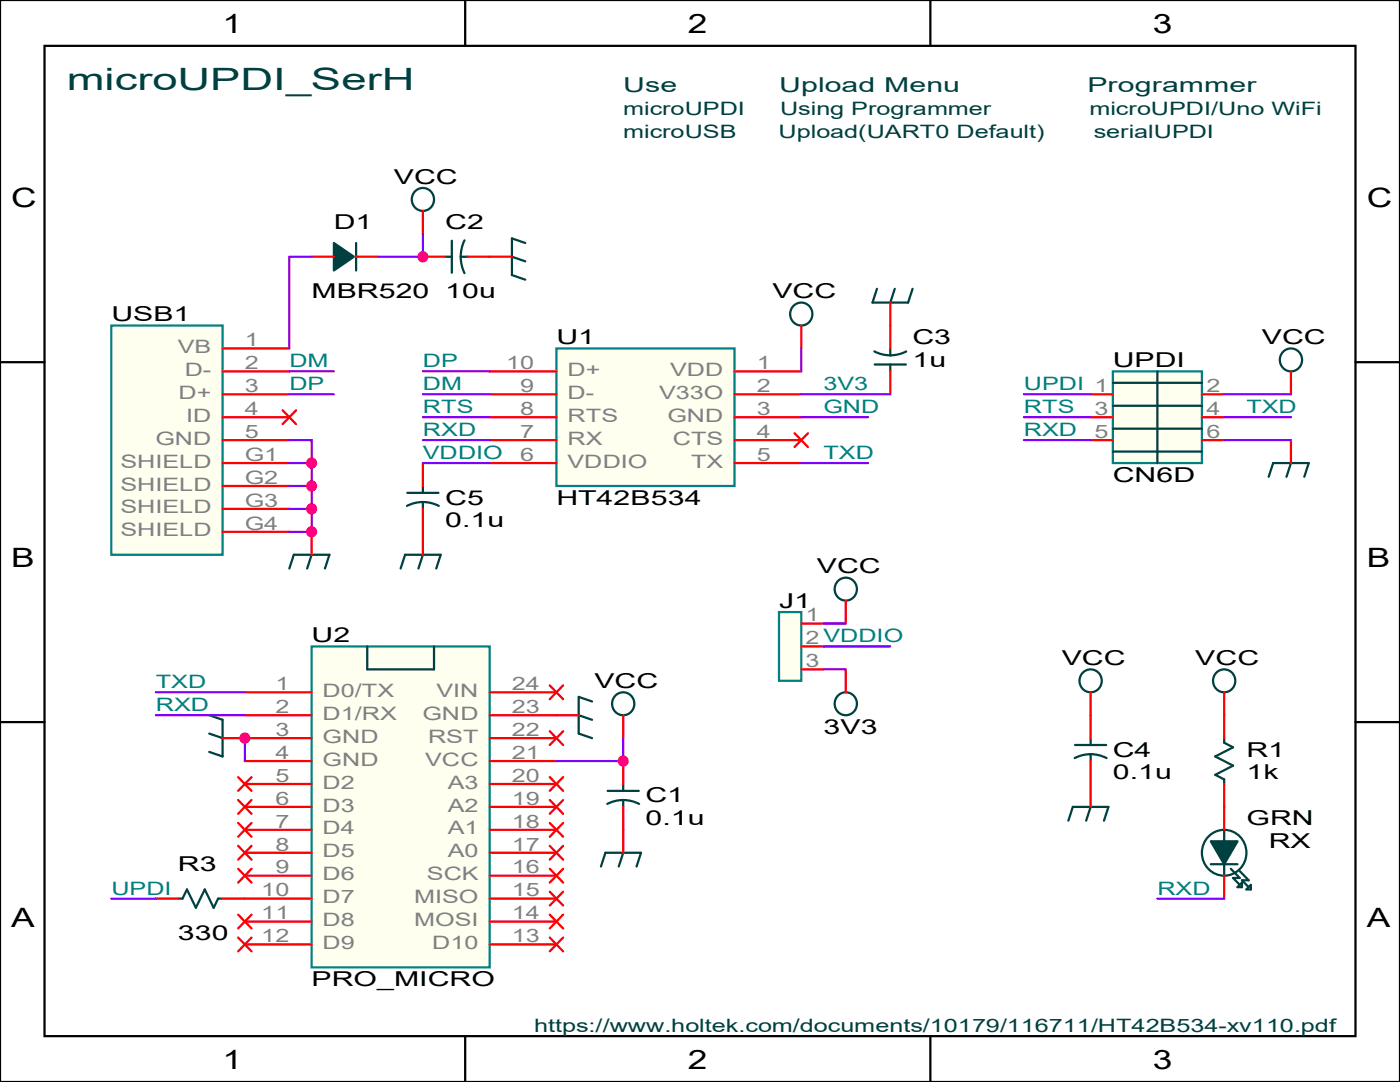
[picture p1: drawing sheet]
<svg xmlns="http://www.w3.org/2000/svg" width="279mm" height="216mm" viewBox="0 0 279 216" stroke-linecap="round" stroke-linejoin="round" font-family="sans-serif">
<path d="M0 0h279.4v215.9h-279.4zM8.9 9.1h261.6v197.7h-261.6zM92.8 0v9.1M185.7 0v9.1M0 72.3h8.9M270.5 72.3h8.9M0 144.1h8.9M270.5 144.1h8.9M92.8 206.8v9.1M185.7 206.8v9.1" fill="none" stroke="#000" stroke-width=".44"/>
<path d="M35.5 179.3h.9l.9-1.8 1.8 3.6 1.8-3.6 1.7 3.6 .9-1.8h.9" fill="none" stroke="#004040" stroke-width=".44"/>
<path d="M31.1 179.3h4.4M44.4 179.3h4.5" fill="none" stroke="#f00" stroke-width=".44"/>
<path d="M62.2 129h35.5v64h-35.5z" fill-rule="evenodd" fill="#fffff0" stroke="#008080" stroke-width=".44"/>
<g fill="none" stroke="#004040" stroke-width=".44">
<path d="M73.3 129v4.6h13.3v-4.6M118.2 140l-2.7-.9v7.3l2.7 .9M41.8 146.4l2.6 .9M41.8 142.7l2.6 .9v7.3l-2.6-.9M115.5 142.7l2.7 .9M121.3 157.8h6.2M124.4 159.6l-1.7 .2-1.5 .6M124.4 159.6l1.6 .2 1.6 .6M124.4 156.4v1.4M124.4 159.6v1.4M119.9 172.9l.9-2.7h7.1l-.9 2.7M124.4 170.2l-.9 2.7"/>
<circle cx="124.3" cy="140.4" r="2.25"/>
</g>
<g fill="none" stroke="#f00" stroke-width=".44">
<path d="M48.9 138.1h13.3M97.7 138.1h13.3M109.7 136.8l2.7 2.7M112.4 136.8l-2.7 2.7M44.4 147.3h17.8M47.5 155.1l2.7 2.7M47.5 159.6l2.7 2.8M48.9 142.7h13.3M48.9 151.9h13.3M48.9 156.4h13.3M50.2 155.1l-2.7 2.7M50.2 159.6l-2.7 2.8"/>
<path d="M97.7 142.7h17.8M97.7 147.3h13.3M97.7 151.9h13.3M97.7 156.4h13.3M109.7 159.6l2.7 2.8M109.7 155.1l2.7 2.7M109.7 145.9l2.7 2.8M112.4 159.6l-2.7 2.8M112.4 155.1l-2.7 2.7M112.4 145.9l-2.7 2.8M124.4 142.7v4.6M124.4 151.9v4.5"/>
<path d="M47.5 164.2l2.7 2.8M47.5 168.8l2.7 2.7M47.5 173.4l2.7 2.7M48.9 161h13.3M48.9 165.6h13.3M48.9 170.2h13.3M48.9 174.7h13.3M48.9 179.3h13.3M50.2 164.2l-2.7 2.8M50.2 168.8l-2.7 2.7M50.2 173.4l-2.7 2.7M97.7 161h13.3"/>
<path d="M97.7 165.6h13.3M97.7 170.2h13.3M97.7 174.7h13.3M97.7 179.3h13.3M109.7 177.9l2.7 2.8M109.7 173.4l2.7 2.7M109.7 168.8l2.7 2.7M109.7 164.2l2.7 2.8M112.4 177.9l-2.7 2.8M112.4 173.4l-2.7 2.7M112.4 168.8l-2.7 2.7M112.4 164.2l-2.7 2.8"/>
<path d="M124.4 161v9.2M47.5 182.5l2.7 2.8M47.5 187.1l2.7 2.7M48.9 183.9h13.3M48.9 188.5h13.3M50.2 182.5l-2.7 2.8M50.2 187.1l-2.7 2.7M97.7 183.9h13.3M97.7 188.5h13.3M109.7 187.1l2.7 2.7M109.7 182.5l2.7 2.8M112.4 187.1l-2.7 2.7"/>
<path d="M112.4 182.5l-2.7 2.8"/>
</g>
<path d="M22.2 65h22.2v45.7h-22.2z" fill-rule="evenodd" fill="#fffff0" stroke="#008080" stroke-width=".44"/>
<path d="M44.4 69.5h13.3M44.4 74.1h13.3M44.4 78.7h13.3M44.4 83.2h13.3M44.4 87.8h13.3M44.4 92.4h13.3M44.4 97h13.3M56.4 81.9l2.7 2.7M59.1 81.9l-2.7 2.7M44.4 101.5h13.3M44.4 106.1h13.3M62.2 106.1v4.6" fill="none" stroke="#f00" stroke-width=".44"/>
<path d="M57.7 113.4l.9-2.7h7.1l-.8 2.7M62.2 110.7l-.9 2.7" fill="none" stroke="#004040" stroke-width=".44"/>
<path d="M222.1 74.1h17.8v18.3h-17.8z" fill-rule="evenodd" fill="#fffff0" stroke="#008080" stroke-width=".44"/>
<g fill="none" stroke="#004040" stroke-width=".44">
<path d="M71.1 48.5v5.5M88.8 51.2h1.4M90.2 48v6.4M91.9 51.2l.2 1.7 .6 1.6M91.9 51.2h1.4M92.7 48l-.6 1.5-.2 1.7M102.2 51.2l2.6 .9M104.8 48.5l-2.6-.9v7.3l2.6 .9M222.1 76.4h17.8M231 74.1v18.3M222.1 90.1h17.8M222.1 85.5h17.8"/>
<path d="M222.1 81h17.8M253.2 95.1l.9-2.7h7.1l-.9 2.7M257.6 92.4l-.9 2.7"/>
<circle cx="84.4" cy="39.8" r="2.25"/>
<circle cx="257.6" cy="71.8" r="2.25"/>
</g>
<g fill="none" stroke="#f00" stroke-width=".44">
<path d="M62.2 51.2h4.4M71.1 51.2h4.4M84.4 42.1v4.6M84.4 51.2h4.4M93.3 51.2h8.9M217.7 78.7h4.4M239.9 78.7h4.4M257.6 74.1v4.6M217.7 83.2h4.4M217.7 87.8h4.4M239.9 83.2h4.4M239.9 87.8h4.4"/>
<path d="M257.6 87.8v4.6"/>
</g>
<path d="M66.6 48.5l4 2.7-4 2.8z" fill-rule="evenodd" fill="#004040" stroke="#004040" stroke-width=".44"/>
<path d="M111 69.5h35.6v27.5h-35.6z" fill-rule="evenodd" fill="#fffff0" stroke="#008080" stroke-width=".44"/>
<g fill="none" stroke="#f00" stroke-width=".44">
<path d="M97.7 74.1h13.3M97.7 78.7h13.3M146.6 74.1h13.3M146.6 78.7h13.3M159.9 65v4.5M177.7 60.4v9.1M177.7 74.1v4.6M97.7 83.2h13.3M97.7 87.8h13.3M97.7 92.4h13.3M146.6 83.2h13.3M146.6 87.8h13.3"/>
<path d="M146.6 92.4h13.3M158.6 86.5l2.6 2.7M161.2 86.5l-2.6 2.7"/>
</g>
<g fill="none" stroke="#004040" stroke-width=".44">
<path d="M175 57.6l-.9 2.8h7.1l.9-2.8M178.6 57.6l-.9 2.8M174.5 70.1l1.5 .6 1.7 .2M174.6 72.7h6.2M177.7 69.5v1.4M177.7 72.7v1.4M180.9 70.1l-1.6 .6-1.6 .2"/>
<circle cx="159.9" cy="62.7" r="2.25"/>
</g>
<path d="M155.5 122.1h4.4v13.8h-4.4z" fill-rule="evenodd" fill="#fffff0" stroke="#008080" stroke-width=".44"/>
<path d="M84.4 92.4v4.6M84.4 101.5v9.2M168.8 119.8v4.6M159.9 124.4h4.5M159.9 129h4.5M159.9 133.6h4.5M168.8 133.6v4.5M217.7 138.1v9.2M244.3 138.1v9.2M217.7 151.9v9.1M244.3 156.4v9.2M244.3 174.7v4.6" fill="none" stroke="#f00" stroke-width=".44"/>
<g fill="none" stroke="#004040" stroke-width=".44">
<path d="M81.3 98.3h6.2M84.4 97v1.3M80 113.4l.8-2.7h7.2l-.9 2.7M84.4 100.2l1.6 .2 1.6 .5M84.4 100.2l-1.6 .2-1.6 .5M84.4 100.2v1.3M84.4 110.7l-.9 2.7M214.5 148.7h6.3M217.7 150.5l1.6 .2 1.5 .6M217.7 150.5l-1.7 .2-1.5 .6M217.7 147.3v1.4M217.7 150.5v1.4"/>
<path d="M244.3 147.3v.9l1.8 .9-3.6 1.8 3.6 1.9-3.6 1.8 1.8 .9v.9M213.2 163.8l.9-2.8h7.1l-.9 2.8M217.7 161l-.9 2.8M241.4 166.7a4.5 4.5 0 0 1 7 1.6 4.5 4.5 0 0 1-3.3 6.4 4.6 4.6 0 0 1-4.8-2.7 4.6 4.6 0 0 1 1.1-5.3zM241.6 172.4h5.4M244.3 165.6v2.3M244.3 172.4v2.3M245.6 173.4l1.8 1.8h-1.3l1.3 1.4M247.4 173.8l1.8 1.8h-1.3l1.3 1.4M247.9 176.1v.9h-.9zM249.6 176.6v.9h-.8z"/>
<circle cx="168.8" cy="117.6" r="2.25"/>
<circle cx="217.6" cy="135.9" r="2.25"/>
<circle cx="244.3" cy="135.9" r="2.25"/>
<circle cx="168.8" cy="140.4" r="2.25"/>
</g>
<path d="M241.6 167.9h5.4l-2.7 4.5z" fill-rule="evenodd" fill="#004040" stroke="#004040" stroke-width=".44"/>
<g fill="none" stroke="#8000ff" stroke-width=".44">
<path d="M62.2 51.2h-4.5v18.3M84.4 46.7v4.5h-8.9M57.7 78.7h8.9M57.7 74.1h8.9M84.4 78.7h13.3M84.4 74.1h13.3M159.9 78.7h17.8M159.9 69.5v4.6M204.3 78.7h13.4M244.3 78.7h13.3M57.7 87.8h4.5v18.3h-4.5M57.7 92.4h4.5"/>
<path d="M57.7 97h4.5M84.4 87.8h13.3M84.4 92.4h13.3M84.4 83.2h13.3M159.9 92.4h13.3M159.9 83.2h13.3M204.3 87.8h13.4M204.3 83.2h13.4M244.3 87.8h13.3M244.3 83.2h13.3M57.7 101.5h4.5M31.1 138.1h17.8"/>
<path d="M164.4 124.4h4.4M164.4 133.6h4.4M164.4 129h13.3M31.1 142.7h17.8M48.9 147.3v4.6M124.4 147.3v4.6h-13.4M22.2 179.3h8.9M231 179.3h13.3"/>
</g>
<g fill="#ff0080" stroke="#ff0080" stroke-width=".44">
<circle cx="124.4" cy="151.9" r=".9"/>
<circle cx="48.8" cy="147.3" r=".9"/>
<circle cx="62.2" cy="106.1" r=".9"/>
<circle cx="62.2" cy="92.4" r=".9"/>
<circle cx="62.2" cy="97" r=".9"/>
<circle cx="62.2" cy="101.5" r=".9"/>
<circle cx="84.4" cy="51.2" r=".9"/>
</g>
<text font-size="6.1" fill="#004040" x="13.3" y="17.9">microUPDI_SerH</text>
<g font-size="5.3">
<text x="44.4" y="6.6">1</text>
<text x="137.2" y="6.6">2</text>
<text x="230.1" y="6.6">3</text>
<text x="2.2" y="41.3">C</text>
<text x="272.8" y="41.3">C</text>
<text x="2.2" y="113.2">B</text>
<text x="272.8" y="113.2">B</text>
<text x="2.2" y="185">A</text>
<text x="272.8" y="185">A</text>
<text x="44.4" y="213.3">1</text>
<text x="137.2" y="213.3">2</text>
<text x="230.1" y="213.3">3</text>
</g>
<g font-size="4.1" fill="#004040">
<text x="124.4" y="18.3">Use</text>
<text x="155.5" y="18.3">Upload Menu</text>
<text x="217.1" y="18.3">Programmer</text>
</g>
<g font-size="4.1">
<text x="78.6" y="36.6">VCC</text>
<text x="66.6" y="45.8">D1</text>
<text x="88.9" y="45.8">C2</text>
<text x="62.2" y="59.5">MBR520</text>
<text x="88.9" y="59.5">10u</text>
<text x="154.1" y="59.5">VCC</text>
<text x="22.2" y="64.1">USB1</text>
<text x="111" y="68.6">U1</text>
<text x="182.1" y="68.6">C3</text>
<text x="251.8" y="68.6">VCC</text>
<text x="182.1" y="73.2">1u</text>
<text x="222.1" y="73.2">UPDI</text>
<text x="88.9" y="100.7">C5</text>
<text x="111" y="100.7">HT42B534</text>
<text x="222.1" y="96.1">CN6D</text>
<text x="88.9" y="105.2">0.1u</text>
<text x="163" y="114.4">VCC</text>
<text x="155.5" y="121.2">J1</text>
<text x="62.2" y="128.1">U2</text>
<text x="118.6" y="137.2">VCC</text>
<text x="211.9" y="132.7">VCC</text>
<text x="238.5" y="132.7">VCC</text>
<text x="164.3" y="146.4">3V3</text>
<text x="222.1" y="151">C4</text>
<text x="222.1" y="155.5">0.1u</text>
<text x="248.8" y="151">R1</text>
<text x="248.8" y="155.5">1k</text>
<text x="128.8" y="160.1">C1</text>
<text x="128.8" y="164.7">0.1u</text>
<text x="248.8" y="164.7">GRN</text>
<text x="35.5" y="173.9">R3</text>
<text x="253.2" y="169.2">RX</text>
<text x="35.5" y="187.6">330</text>
<text x="62.2" y="196.7">PRO_MICRO</text>
</g>
<g font-size="3.7" fill="#004040">
<text x="124.4" y="23">microUPDI</text>
<text x="155.7" y="23">Using Programmer</text>
<text x="217.4" y="23">microUPDI/Uno WiFi</text>
<text x="124.4" y="27.6">microUSB</text>
<text x="155.4" y="27.6">Upload(UART0 Default)</text>
<text x="218.3" y="27.6">serialUPDI</text>
<text x="106.6" y="206">https://www.holtek.com/documents/10179/116711/HT42B534-xv110.pdf</text>
</g>
<g font-size="3.7" fill="#808080">
<text x="35.5" y="70.4">VB</text>
<text x="48.9" y="69.1">1</text>
<text x="36.9" y="75">D-</text>
<text x="48.9" y="73.7">2</text>
<text x="101" y="73.7">10</text>
<text x="113.3" y="75">D+</text>
<text x="133.7" y="75">VDD</text>
<text x="151" y="73.7">1</text>
<text x="35.6" y="79.6">D+</text>
<text x="48.9" y="78.2">3</text>
<text x="48.9" y="82.8">4</text>
<text x="103.8" y="82.8">8</text>
<text x="103.8" y="78.2">9</text>
<text x="113.3" y="79.6">D-</text>
<text x="131.5" y="79.6">V33O</text>
<text x="151" y="78.2">2</text>
<text x="151" y="82.8">3</text>
<text x="218.4" y="82.8">3</text>
<text x="240.8" y="78.2">2</text>
<text x="240.8" y="82.8">4</text>
<text x="31" y="88.7">GND</text>
<text x="37.2" y="84.2">ID</text>
<text x="48.9" y="87.4">5</text>
<text x="103.8" y="87.4">7</text>
<text x="113.3" y="88.7">RX</text>
<text x="113.3" y="84.2">RTS</text>
<text x="133.2" y="84.2">GND</text>
<text x="134.3" y="88.7">CTS</text>
<text x="151" y="87.4">4</text>
<text x="218.4" y="87.4">5</text>
<text x="240.8" y="87.4">6</text>
<text x="24" y="93.3">SHIELD</text>
<text x="48.9" y="91.9">G1</text>
<text x="103.8" y="91.9">6</text>
<text x="113.3" y="93.3">VDDIO</text>
<text x="137.9" y="93.3">TX</text>
<text x="151" y="91.9">5</text>
<text x="24" y="97.9">SHIELD</text>
<text x="48.9" y="96.5">G2</text>
<text x="48.9" y="101.1">G3</text>
<text x="24" y="102.4">SHIELD</text>
<text x="24" y="107">SHIELD</text>
<text x="48.9" y="105.7">G4</text>
<text x="160.8" y="124">1</text>
<text x="160.8" y="128.5">2 VDDIO</text>
<text x="55" y="137.7">1</text>
<text x="102.2" y="137.7">24</text>
<text x="160.8" y="133.1">3</text>
<text x="55" y="142.2">2</text>
<text x="64.4" y="139.1">D0/TX</text>
<text x="64.4" y="143.6">D1/RX</text>
<text x="84.3" y="143.6">GND</text>
<text x="87.1" y="139.1">VIN</text>
<text x="102.2" y="142.2">23</text>
<text x="55" y="146.8">3</text>
<text x="64.4" y="148.2">GND</text>
<text x="85.4" y="148.2">RST</text>
<text x="102.2" y="146.8">22</text>
<text x="55" y="151.4">4</text>
<text x="64.4" y="152.8">GND</text>
<text x="84.9" y="152.8">VCC</text>
<text x="102.2" y="151.4">21</text>
<text x="55" y="156">5</text>
<text x="55" y="160.6">6</text>
<text x="64.4" y="157.4">D2</text>
<text x="64.4" y="161.9">D3</text>
<text x="89.4" y="161.9">A2</text>
<text x="89.4" y="157.4">A3</text>
<text x="102.2" y="160.6">19</text>
<text x="102.2" y="156">20</text>
<text x="55" y="165.1">7</text>
<text x="64.4" y="166.5">D4</text>
<text x="89.4" y="166.5">A1</text>
<text x="102.2" y="165.1">18</text>
<text x="55" y="169.7">8</text>
<text x="64.4" y="171.1">D5</text>
<text x="89.4" y="171.1">A0</text>
<text x="102.2" y="169.7">17</text>
<text x="52.2" y="178.9">10</text>
<text x="55" y="174.3">9</text>
<text x="64.4" y="175.6">D6</text>
<text x="85.2" y="175.6">SCK</text>
<text x="102.2" y="178.9">15</text>
<text x="102.2" y="174.3">16</text>
<text x="52.2" y="183.4">11</text>
<text x="64.4" y="180.2">D7</text>
<text x="64.4" y="184.8">D8</text>
<text x="82.7" y="184.8">MOSI</text>
<text x="82.7" y="180.2">MISO</text>
<text x="102.2" y="183.4">14</text>
<text x="52.2" y="188">12</text>
<text x="64.4" y="189.4">D9</text>
<text x="86.3" y="189.4">D10</text>
<text x="102.2" y="188">13</text>
</g>
<g font-size="3.7" fill="#008080">
<text x="57.7" y="73.3">DM</text>
<text x="57.7" y="77.9">DP</text>
<text x="84.4" y="73.3">DP</text>
<text x="84.4" y="77.9">DM</text>
<text x="164.3" y="77.9">3V3</text>
<text x="204.3" y="77.9">UPDI 1</text>
<text x="84.4" y="82.5">RTS</text>
<text x="164.3" y="82.5">GND</text>
<text x="204.3" y="82.5">RTS</text>
<text x="248.8" y="82.5">TXD</text>
<text x="84.4" y="87">RXD</text>
<text x="204.3" y="87">RXD</text>
<text x="84.4" y="91.6">VDDIO</text>
<text x="164.3" y="91.6">TXD</text>
<text x="31.1" y="137.3">TXD</text>
<text x="31.1" y="141.9">RXD</text>
<text x="22.2" y="178.5">UPDI</text>
<text x="231" y="178.5">RXD</text>
</g>
</svg>
